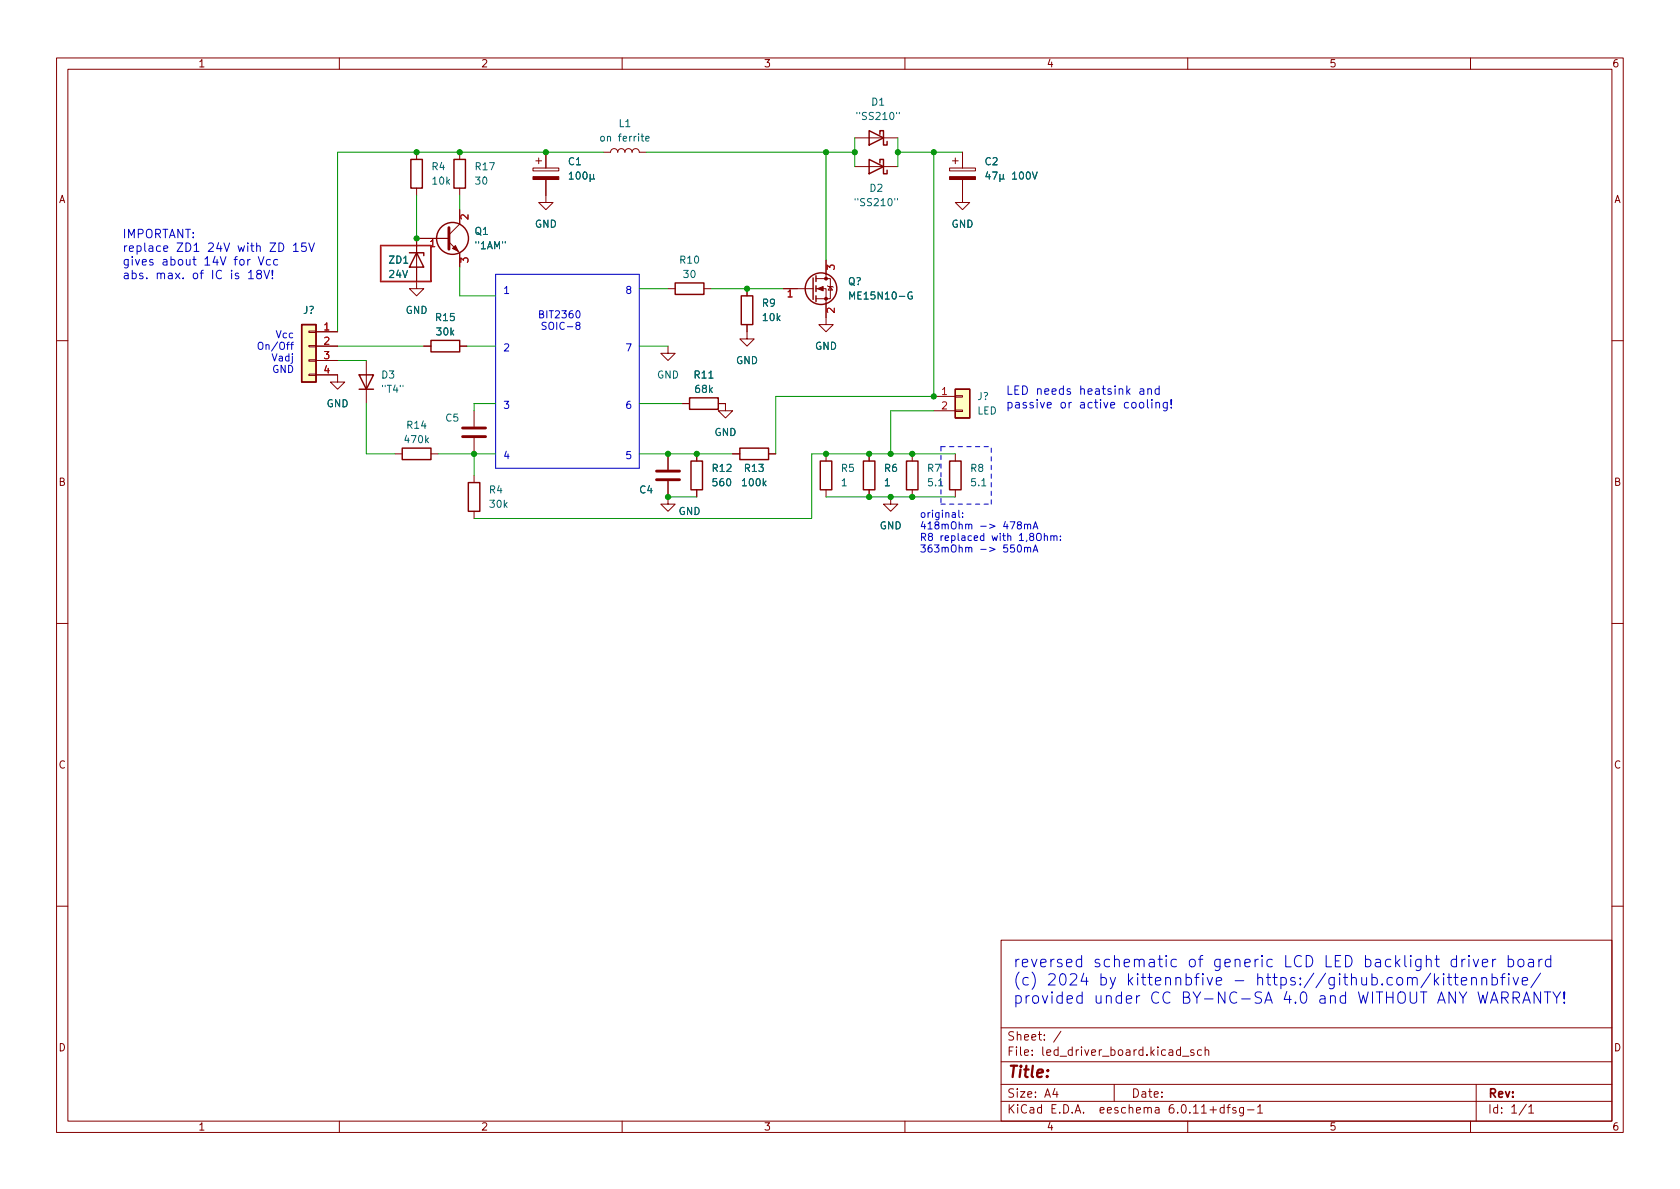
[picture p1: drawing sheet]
<svg xmlns="http://www.w3.org/2000/svg" width="297mm" height="210mm" viewBox="0 0 297 210" stroke-linecap="round" stroke-linejoin="round" font-family="sans-serif">
<g fill="none" stroke="#840000" stroke-width=".18">
<path d="M10 10.2h277v190.1h-277zM12 12.2h273v186.1h-273zM60 10.2v2M110 10.2v2M160 10.2v2M210 10.2v2M260 10.2v2M73.7 26.9v1.3M73.7 33.3v1.2M81.3 37.1v2.5l-1.9 1.9M81.3 26.9v1.3M81.3 33.3v1.2"/>
<path d="M94.2 29.7h4.6v.5h-4.6zM94.7 28.4h1.1M95.2 27.9v1.1M96.5 31.7v4.1h1.3l-1.3 1.3-1.3-1.3h1.3M96.5 26.9v2.8M106.7 26.9h1.2a.64 .64 0 0 1 .7-.6 .64 .64 0 0 1 .6 .6 .64 .64 0 0 1 .7-.6 .64 .64 0 0 1 .6 .6 .64 .64 0 0 1 .6-.6 .64 .64 0 0 1 .7 .6 .64 .64 0 0 1 .6-.6 .64 .64 0 0 1 .6 .6h1.3M151.1 24.4h7.6M151.1 29.5h7.6M167.9 29.7h4.6v.5h-4.6zM168.4 28.4h1M168.9 27.9v1.1M170.2 31.7v4.1h1.2l-1.2 1.3-1.3-1.3h1.3"/>
<path d="M170.2 26.9v2.8M54.6 58.5h1.3v.3h-1.3zM55.9 58.7h3.8M79.4 42.2h-5.7v8.8h1.2l-1.2 1.3-1.3-1.3h1.3M79.4 42.8l1.9 1.9v2.5M118.1 51h1.3M124.5 51h1.2M132.1 57.4v2.5h1.2l-1.2 1.3-1.3-1.3h1.3M132.1 51v1.3M138.4 51h5.4M144.3 51h1.7v6.4h1.3l-1.3 1.3-1.2-1.3h1.2M144.3 49.3h2.5v3.5h-2.5"/>
<path d="M146 46v3.3M146.3 50.5l.1 .2h.8l.1 .1M146.8 50.7l.4 .6h-.8zM10 60.2h2M54.6 66.2h1.3v.2h-1.3zM54.6 63.6h1.3v.3h-1.3zM54.6 61.1h1.3v.2h-1.3zM55.9 66.3h3.8v1.3h1.3l-1.3 1.2-1.3-1.2h1.3M55.9 61.2h3.8M55.9 63.7h3.8M64.8 63.7v7.7M74.9 61.2h1.3"/>
<path d="M81.3 61.2h1.2M83.8 72.6v2.8M83.8 77.5v2.8M118.1 61.2v1.3h1.3l-1.3 1.2-1.3-1.2h1.3M120.6 71.4h1.3M127 71.4h1.3v1.2h1.2l-1.2 1.3-1.3-1.3h1.3M165.1 70.1h3.8M165.1 72.6h3.8M168.9 72.5h1.3v.3h-1.3zM168.9 70h1.3v.2h-1.3zM285 60.2h2M69.8 80.3h1.3"/>
<path d="M76.2 80.3h1.3M83.8 84.1v1.2M83.8 90.4v1.3M118.1 85.1v4h1.3l-1.3 1.3-1.3-1.3h1.3M118.1 80.3v2.8M123.2 80.3v1.2M123.2 86.6v1.3M129.5 80.3h1.3M135.9 80.3h1.3M146 80.3v1.2M146 86.6v1.3M153.7 80.3v1.2"/>
<path d="M153.7 86.6v1.3M157.5 87.9v1.2h1.2l-1.2 1.3-1.3-1.3h1.3M161.3 80.3v1.2M161.3 86.6v1.3M168.9 80.3v1.2M168.9 86.6v1.3M10 110.2h2M285 110.2h2M10 160.2h2M177 166.3h108v32h-108zM285 160.2h2M60 198.3v2"/>
<path d="M110 198.3v2M160 198.3v2M177 194.8h108M177 191.8h108M177 187.8h108M177 181.8h108M182.5 186.5v.1M182.5 185.7v.1M184.6 183.8v.1M184.6 183v.1M187.6 182.4l-1.3 1.9M197 191.8v3"/>
<path d="M204.3 195.9h.6v.9M204.9 196.2l-.5 .1a.29 .29 0 0 0-.2 .2 .29 .29 0 0 0 .2 .3h.5M210 198.3v2M211.1 185.7l-.4-.1-.2 .2 .1 .3 .5 .1v.4h-.6M212.4 185.7l-.4-.1-.3 .3v.4l.2 .3h.5M213.1 185.8l.2-.2 .3 .1 .1 .9M213.1 185.1v1.5M220.6 196.3h1.1M222.4 195.8l.4-.5v1.5M222.4 196.8h.8M260 198.3v2M261 191.8v6.5"/>
<path d="M270.3 195.8l.4-.5v1.5M270.3 196.8h.9"/>
</g>
<g fill="none" stroke="#840000" stroke-width=".25">
<path d="M72.6 28.2h2.1v5.1h-2.1zM80.3 28.2h2v5.1h-2zM153.7 23.1l2.5 1.3-2.5 1.2zM153.7 28.2l2.5 1.3-2.5 1.2zM155.6 23.7v-.6h.6v2.5h.6v-.6M155.6 28.8v-.6h.6v2.5h.6v-.6M53.3 57.4h2.6v10.2h-2.6zM72.4 44.7h2.5v.5M73.7 44.7l1.2 2.5h-2.5zM119.4 50h5.1v2.1h-5.1zM131.1 52.3h2v5.1h-2zM143.8 49.1v3.9"/>
<path d="M144.3 48.8v1M144.3 50.5v1.1M144.3 52.3v1M63.5 66.3h2.5l-1.2 2.5zM63.5 68.8h2.5M71.1 79.2h5.1v2.1h-5.1zM76.2 60.2h5.1v2h-5.1zM121.9 70.4h5.1v2h-5.1zM130.8 79.2h5.1v2.1h-5.1zM168.9 68.8h2.5v5.1h-2.5zM82.8 85.3h2v5.1h-2zM122.2 81.5h2v5.1h-2z"/>
<path d="M145 81.5h2.1v5.1h-2.1zM152.7 81.5h2v5.1h-2zM160.3 81.5h2v5.1h-2zM167.9 81.5h2v5.1h-2z"/>
<circle cx="80" cy="42.2" r="2.82"/>
<circle cx="145.2" cy="51" r="2.79"/>
</g>
<g fill="none" stroke="#006464" stroke-width=".18">
<path d="M158.5 19.9v.2M159 19.9v.2M100.7 30.8l.3-.4v1.3M100.7 31.7h.7M102 30.5l.2-.1a.68 .68 0 0 1 .4 .6 .68 .68 0 0 1-.4 .7 .84 .84 0 0 1-.2-1.2zM103.3 30.5l.1-.1a.68 .68 0 0 1 .4 .6 .68 .68 0 0 1-.4 .7 .84 .84 0 0 1-.1-1.2zM104.3 30.8v1.3M104.9 31.5l.2 .2M104.9 30.8v.8l-.4 .1-.2-.2M114.2 24.5l.6-.1-.1-.2-.3-.1-.2 .2v.6h.5M158.2 35.1v.3M158.7 35.1v.3"/>
<path d="M174.6 30.4l-.3 .9h.8M174.9 30.8v.9M175.5 30.4h.8l-.5 1.3M176.8 30.8v1.3M177.4 31.5l.2 .2M177.4 30.8l-.1 .8-.3 .1-.2-.2M89.3 42.7v.3M161.2 51.7a.59 .59 0 0 0-.7 .6 .59 .59 0 0 0 .7 .5l.1-.5h-.2M71.3 68.1v.3M75.4 77.8l.3 .5M75.7 77.4l-.4 .5M125.3 66.9h.8"/>
<path d="M135.1 85.4l.3 .5M135.4 85.1l-.4 .4M166 85.9h.7M173.6 85.9h.7"/>
</g>
<g fill="#840000" stroke="#840000" stroke-width=".18">
<path d="M167.9 31.2h4.6v.5h-4.6z"/>
<path d="M144.5 51l1-.3v.7z"/>
<path d="M80 43.9l.5-.5 .5 1z"/>
<path d="M94.2 31.2h4.6v.5h-4.6z"/>
<circle cx="146" cy="52.8" r=".25"/>
<circle cx="146" cy="49.3" r=".25"/>
</g>
<g fill="#ffffc2" stroke="#ffffc2" stroke-width=".18">
<path d="M168.9 68.8h2.5v5.1h-2.5z"/>
<path d="M53.3 57.4h2.6v10.2h-2.6z"/>
</g>
<path d="M82.7 38v.8l-.9-.8-.3 .2 .1 .5M76.2 42.7l.3-.3v1.2M81.5 46.4v-.8l.5 .4 .1-.3h.5l.1 .1-.1 .6M139.3 51.6l.4-.4v1.3M146.2 47.7v-.8l.5 .4 .1-.4h.6l.1 .2-.1 .6M147.5 54.5v.8l-.9-.8-.4 .2 .2 .5" fill="none" stroke="#a90000" stroke-width=".18"/>
<path d="M79.4 40.3v3.8M81.8 75.7h4.1M81.8 77.2h4.1M116.1 83.3h4M116.1 84.8h4" fill="none" stroke="#840000" stroke-width=".51"/>
<g fill="none" stroke="#0000c2" stroke-width=".18">
<path d="M29 44l.7-.2-.1-.3h-.4l-.2 .2v.7h.6M34.1 45.9h.6M34.3 45.4v1.3l.4 .2M87.6 48.5h25.4v34.3h-25.4zM101.9 55.1l.2-.2a.68 .68 0 0 1 .5 .7 .68 .68 0 0 1-.5 .6l-.2-.1-.1-.4zM102.1 57.5l-.3-.2 .1-.2 .2-.1h.3l.2 .2-.1 .2-.6 .2-.1 .2 .1 .3 .2 .2h.2l.3-.3v-.2l-.3-.3M50.7 60.9h.4M51.1 60.5l-.3 .2v1.1M51.4 60.9h.5M51.9 60.5l-.3 .2v1.1M185.2 71.7l.7-.2-.1-.3h-.4l-.2 .2v.7h.6M196.4 71.7l.7-.2-.1-.3h-.4l-.2 .2v.7h.6"/>
<path d="M199.4 69.2l.4 .5M199.8 68.7l-.6 .6M207.1 72v.2M207.1 70.7v.9M169.5 90.2v1.1l.2 .2M170.2 91.4v.1M170.2 90.7v.1M171.3 92.9l.2-.2 .3 .1v.7M171.3 97l.2-.2h.3v.8M173.4 93.1h1M173.4 97.1h1M173.9 94.8l-.3-.1-.3 .3 .2 .5h.4"/>
<path d="M173.9 94.3v1.3M175 92.7l.9 .4-.9 .3M175 96.8l.9 .3-.9 .4M191.2 169.7l-.5-.1-.4 .4v.6l.2 .3 .2 .1 .5-.1M191.2 169v2M191.3 176.2l-.5-.1-.4 .4v.5l.2 .3 .2 .1 .5-.1M191.3 175.4v2M191.6 172.1l-.5 1.4h1.3M201.5 176.1a.51 .51 0 0 0-.5 .4M208 169.7l-.6-.1-.3 .4v.6l.1 .3 .2 .1 .6-.1M215.1 173.5l.9-.2-.1-.4-.6-.1-.2 .3v1l.2 .1 .6-.1M223.6 177.4l.7-2 .7 2"/>
<path d="M223.8 176.8h1M225 169.7l-.6-.1-.4 .4v.6l.2 .3 .2 .1 .6-.1M253.7 169.6h.8M254 169v1.7l.1 .2 .4 .1M262 173a.5 .5 0 0 1 .9 .1v1.1M262 172.8v1.4M263.8 172.9l.6-.1 .4 .4v.6l-.2 .3-.2 .1-.6-.1M263.8 172.2v2M265.3 172.8h.8M266.1 172.2l-.4 .1-.1 .2v1.7M266.8 172.2l-.1 .1 .1 .1 .1-.1-.1-.1v.2M266.8 172.8v1.4"/>
<path d="M267.5 172.8l.5 1.4 .5-1.4M269.1 173.5l1-.2-.1-.4-.6-.1-.3 .3 .1 1 .2 .1 .6-.1M272.4 172.1l-1.7 2.6"/>
</g>
<path d="M67.3 43.4h8.9v6.4h-8.9z" fill="none" stroke="#f00" stroke-width=".3"/>
<path d="M166.4 79v10.1M166.4 79h8.9M166.4 89.1h8.9M175.3 89.1v-10.1" fill="none" stroke="#0000c2" stroke-width=".18" stroke-dasharray=".8 .8"/>
<g fill="none" stroke="#009600" stroke-width=".18">
<path d="M73.7 34.5v7.7M81.3 34.5v2.6M106.7 26.9h-47v31.8M114.3 26.9h36.8M146 26.9v19.1M151.1 24.4v5.1M158.7 26.9h11.5M158.7 24.4v5.1M165.1 26.9v43.2h-27.9v10.2M81.3 47.2v5.1h6.3M113 51h5.1M125.7 51h12.7"/>
<path d="M59.7 61.2h15.2M59.7 63.7h5.1M64.8 71.4v8.9h5M82.5 61.2h5.1M87.6 71.4h-3.8v1.2M113 61.2h5.1M113 71.4h7.6M165.1 72.6h-7.6v7.7M77.5 80.3h10.1M83.8 80.3v3.8M113 80.3h16.5M118.1 87.9h5.1"/>
<path d="M146 87.9h22.9M168.9 80.3h-25.4v11.4h-59.7"/>
</g>
<g fill="#009600" stroke="#009600" stroke-width=".18">
<circle cx="132.1" cy="51" r=".46"/>
<circle cx="118.1" cy="80.3" r=".46"/>
<circle cx="118.1" cy="87.9" r=".46"/>
<circle cx="123.2" cy="80.3" r=".46"/>
<circle cx="165.1" cy="26.9" r=".46"/>
<circle cx="158.7" cy="26.9" r=".46"/>
<circle cx="153.7" cy="80.3" r=".46"/>
<circle cx="146" cy="26.9" r=".46"/>
<circle cx="146" cy="80.3" r=".46"/>
<circle cx="151.1" cy="26.9" r=".46"/>
<circle cx="165.1" cy="70.1" r=".46"/>
<circle cx="81.3" cy="26.9" r=".46"/>
<circle cx="73.7" cy="26.9" r=".46"/>
<circle cx="96.5" cy="26.9" r=".46"/>
<circle cx="83.8" cy="80.3" r=".46"/>
<circle cx="73.7" cy="42.2" r=".46"/>
<circle cx="161.3" cy="80.3" r=".46"/>
<circle cx="157.5" cy="80.3" r=".46"/>
<circle cx="161.3" cy="87.9" r=".46"/>
<circle cx="153.7" cy="87.9" r=".46"/>
<circle cx="157.5" cy="87.9" r=".46"/>
</g>
<g font-size="2.8" fill="#0000c2">
<text x="179.1" y="171.1">reversed</text>
<text x="193.3" y="171.1">schematic</text>
<text x="210.1" y="171.1">of</text>
<text x="214.8" y="171.1">generic</text>
<text x="227.4" y="171.1">LCD LED backlight</text>
<text x="257.2" y="171.1">driver</text>
<text x="267.3" y="171.1">board</text>
<text x="179.1" y="174.3">(c)</text>
<text x="179.1" y="177.5">provided</text>
<text x="185.1" y="174.3">2024</text>
<text x="193.4" y="177.5">under</text>
<text x="194.4" y="174.3">by</text>
<text x="199.4" y="174.3">kittennbfive</text>
<text x="203.5" y="177.5">CC BY-NC-SA</text>
<text x="218.4" y="174.3">-</text>
<text x="222.6" y="174.3">https://github.com/kittennbfive/</text>
<text x="227.2" y="177.5">4.0</text>
<text x="233.6" y="177.5">and</text>
<text x="240.7" y="177.5">WITHOUT ANY WARRANTY!</text>
</g>
<text font-size="2.8" fill="#840000" x="178" y="191.2">Title:</text>
<g font-size="2.1" fill="#0000c2">
<text x="21.6" y="42.1">IMPORTANT:</text>
<text x="21.6" y="44.5">replace</text>
<text x="21.6" y="47">gives</text>
<text x="28.6" y="47">about</text>
<text x="31.2" y="44.5">ZD1</text>
<text x="36.2" y="47">14V</text>
<text x="36.8" y="44.5">24V</text>
<text x="41.6" y="47">for</text>
<text x="42.3" y="44.5">with</text>
<text x="46.1" y="47">Vcc</text>
<text x="48.1" y="44.5">ZD 15V</text>
<text x="21.6" y="49.4">abs.</text>
<text x="27.5" y="49.4">max.</text>
<text x="34.1" y="49.4">of</text>
<text x="37.6" y="49.4">IC is</text>
<text x="44.4" y="49.4">18V!</text>
<text x="177.8" y="69.8">LED needs</text>
<text x="191" y="69.8">heatsink</text>
<text x="201.6" y="69.8">and</text>
<text x="177.8" y="72.2">passive</text>
<text x="187.4" y="72.2">or</text>
<text x="191" y="72.2">active</text>
<text x="198.9" y="72.2">cooling!</text>
</g>
<g font-size="2.1" fill="#840000">
<text x="178" y="184.5">Sheet:</text>
<text x="178" y="187.2">File:</text>
<text x="184.4" y="187.2">led_driver_board.kicad_sch</text>
<text x="178" y="197.4">KiCad</text>
<text x="178" y="194.6">Size:</text>
<text x="184.7" y="194.6">A4</text>
<text x="185.7" y="197.4">E.D.A.</text>
<text x="194.6" y="197.4">eeschema</text>
<text x="200" y="194.6">Date:</text>
<text x="207" y="197.4">6.0.11+dfsg-1</text>
<text x="263" y="194.6">Rev:</text>
<text x="263" y="197.4">Id:</text>
<text x="267.1" y="197.4">1/1</text>
</g>
<g font-size="1.8" fill="#840000">
<text x="35" y="12.3">1</text>
<text x="85" y="12.3">2</text>
<text x="135" y="12.3">3</text>
<text x="185" y="12.3">4</text>
<text x="235" y="12.3">5</text>
<text x="285" y="12.3">6</text>
<text x="10.4" y="36.3">A</text>
<text x="285.4" y="36.3">A</text>
<text x="10.3" y="86.3">B</text>
<text x="285.3" y="86.3">B</text>
<text x="10.3" y="136.3">C</text>
<text x="285.3" y="136.3">C</text>
<text x="10.3" y="186.3">D</text>
<text x="285.3" y="186.3">D</text>
<text x="35" y="200.3">1</text>
<text x="85" y="200.3">2</text>
<text x="135" y="200.3">3</text>
<text x="185" y="200.3">4</text>
<text x="235" y="200.3">5</text>
<text x="285" y="200.3">6</text>
</g>
<g font-size="1.8" fill="#006464">
<text x="109.3" y="22.9">L1</text>
<text x="151.2" y="21.6">&quot;SS210&quot;</text>
<text x="153.9" y="19.1">D1</text>
<text x="100.3" y="29.6">C1</text>
<text x="105.9" y="25.4">on</text>
<text x="109.3" y="25.4">ferrite</text>
<text x="174" y="29.6">C2</text>
<text x="76.2" y="30.5">R4</text>
<text x="76.2" y="33">10k</text>
<text x="83.8" y="30.5">R17</text>
<text x="83.8" y="33">30</text>
<text x="153.6" y="34.3">D2</text>
<text x="178.9" y="32.1">100V</text>
<text x="83.8" y="41.9">Q1</text>
<text x="94.5" y="40.6">GND</text>
<text x="150.9" y="36.8">&quot;SS210&quot;</text>
<text x="168.2" y="40.6">GND</text>
<text x="68.6" y="47">ZD1</text>
<text x="83.8" y="44.5">&quot;1AM&quot;</text>
<text x="120" y="47">R10</text>
<text x="68.6" y="49.5">24V</text>
<text x="120.6" y="49.5">30</text>
<text x="149.9" y="50.8">Q?</text>
<text x="149.9" y="53.3">ME15N10-G</text>
<text x="53.5" y="55.9">J?</text>
<text x="71.6" y="55.9">GND</text>
<text x="76.8" y="57.2">R15</text>
<text x="76.9" y="59.7">30k</text>
<text x="134.6" y="54.6">R9</text>
<text x="134.6" y="57.2">10k</text>
<text x="130.1" y="64.8">GND</text>
<text x="144" y="62.2">GND</text>
<text x="67.3" y="67.3">D3</text>
<text x="67.3" y="69.9">&quot;T4&quot;</text>
<text x="116.1" y="67.3">GND</text>
<text x="122.5" y="67.3">R11</text>
<text x="122.7" y="69.9">68k</text>
<text x="172.7" y="71.1">J?</text>
<text x="57.7" y="72.4">GND</text>
<text x="71.7" y="76.2">R14</text>
<text x="78.6" y="74.9">C5</text>
<text x="126.3" y="77.5">GND</text>
<text x="172.7" y="73.7">LED</text>
<text x="71.3" y="78.7">470k</text>
<text x="125.7" y="83.8">R12</text>
<text x="131.4" y="83.8">R13</text>
<text x="148.6" y="83.8">R5</text>
<text x="156.2" y="83.8">R6</text>
<text x="163.8" y="83.8">R7</text>
<text x="171.5" y="83.8">R8</text>
<text x="86.4" y="87.6">R4</text>
<text x="112.9" y="87.6">C4</text>
<text x="125.7" y="86.4">560</text>
<text x="130.9" y="86.4">100k</text>
<text x="148.6" y="86.4">1</text>
<text x="156.2" y="86.4">1</text>
<text x="163.8" y="86.4">5.1</text>
<text x="171.5" y="86.4">5.1</text>
<text x="86.4" y="90.2">30k</text>
<text x="119.9" y="91.4">GND</text>
<text x="155.5" y="94">GND</text>
</g>
<g font-size="1.8" fill="#a90000">
<text x="75.8" y="44.5">1</text>
<text x="139" y="53.3">1</text>
<text x="57.1" y="58.4">1</text>
<text x="57.1" y="61">2</text>
<text x="57.1" y="63.5">3</text>
<text x="57.1" y="66">4</text>
<text x="166.3" y="69.8">1</text>
<text x="166.3" y="72.4">2</text>
</g>
<g font-size="1.8" fill="#0000c2">
<text x="88.9" y="52">1</text>
<text x="110.5" y="52">8</text>
<text x="48.7" y="59.8">Vcc</text>
<text x="95" y="56.3">BIT2360</text>
<text x="95.5" y="58.3">SOIC-8</text>
<text x="45.3" y="61.8">On/Off</text>
<text x="47.9" y="63.9">Vadj</text>
<text x="48" y="65.9">GND</text>
<text x="88.9" y="62.1">2</text>
<text x="110.5" y="62.1">7</text>
<text x="88.9" y="72.3">3</text>
<text x="110.5" y="72.3">6</text>
<text x="88.9" y="81.2">4</text>
<text x="110.5" y="81.2">5</text>
<text x="162.6" y="91.6">original:</text>
<text x="162.6" y="93.6">418mOhm</text>
<text x="162.6" y="95.6">R8</text>
<text x="166.2" y="95.6">replaced</text>
<text x="175.4" y="95.6">with</text>
<text x="177.4" y="93.6">478mA</text>
<text x="180.4" y="95.6">1,8Ohm:</text>
<text x="162.6" y="97.7">363mOhm</text>
<text x="177.4" y="97.7">550mA</text>
</g>
</svg>
